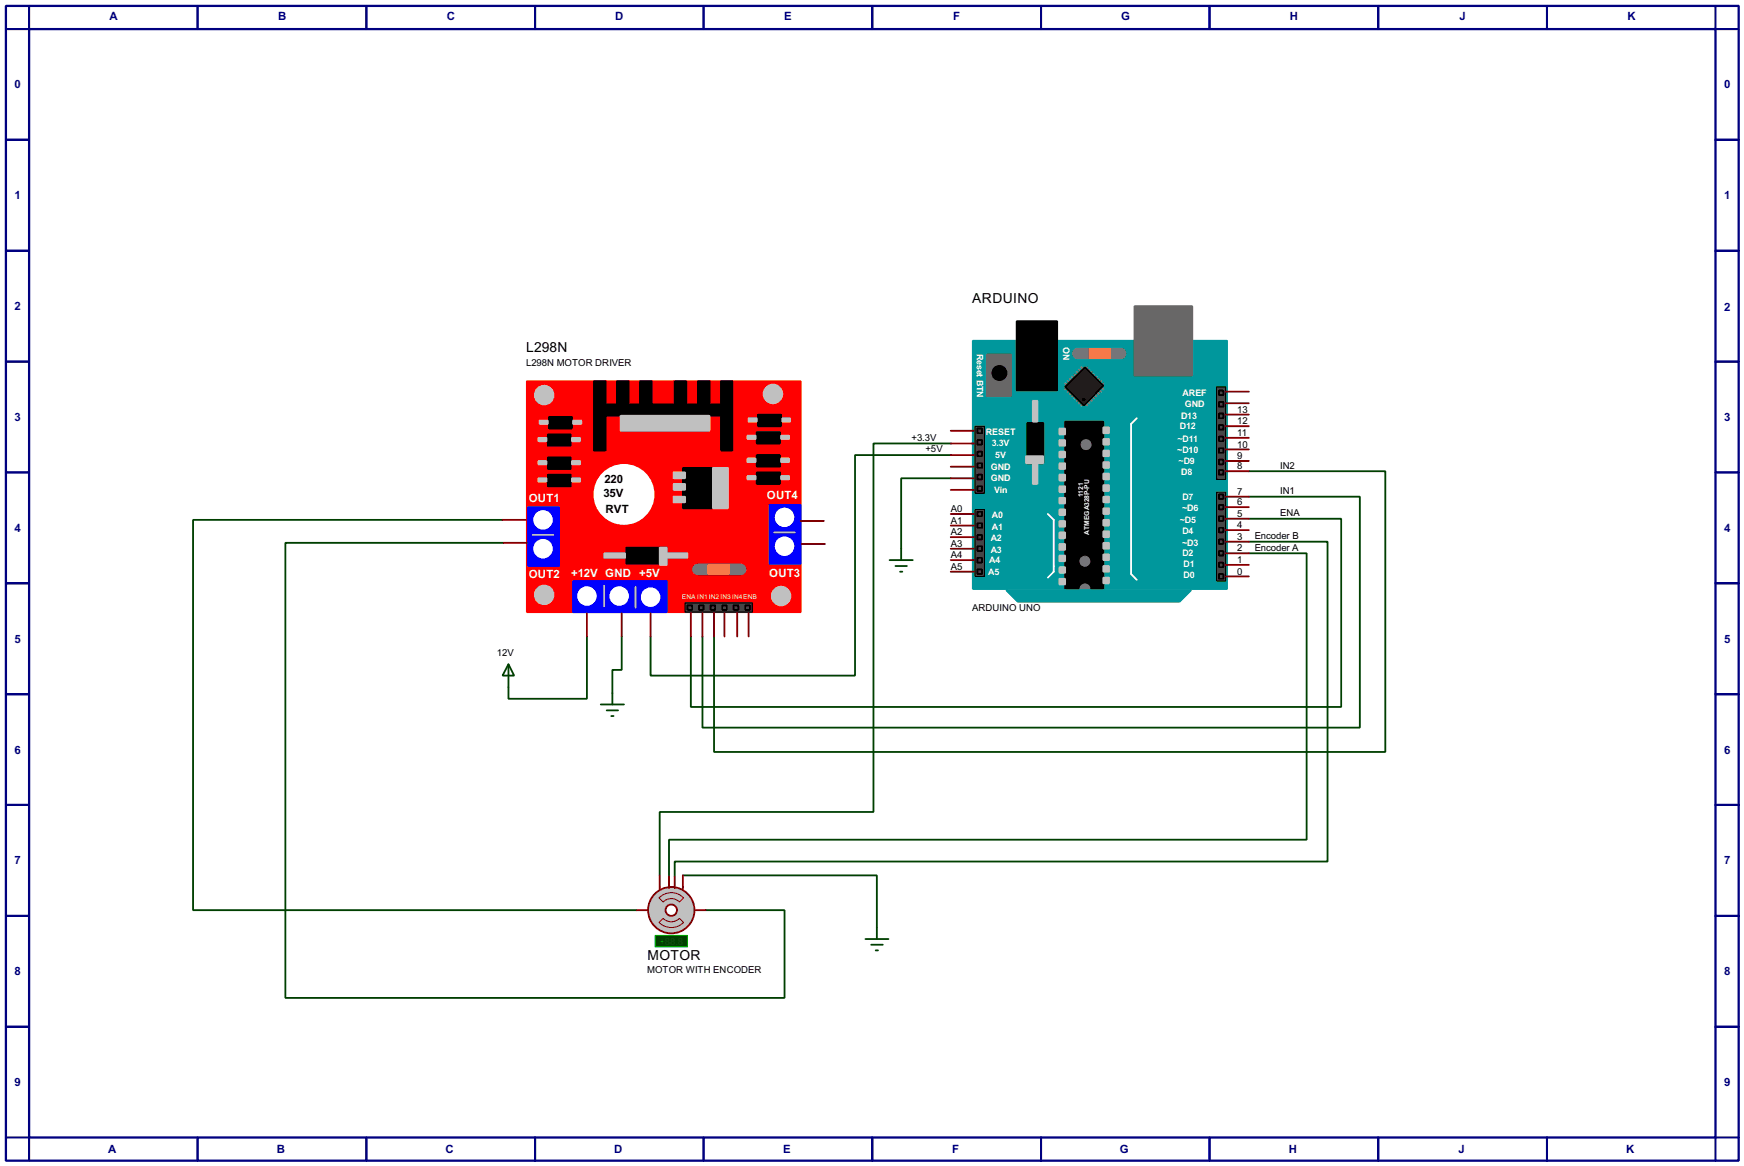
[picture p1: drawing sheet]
<svg xmlns="http://www.w3.org/2000/svg" width="383mm" height="256mm" viewBox="0 0 383 256" stroke-linecap="round" stroke-linejoin="round" font-family="sans-serif">
<path d="M1.3 1.3h381v254h-381zM6.4 6.4h370.8v243.8h-370.8z" fill="none" stroke="#000080" stroke-width=".5"/>
<g fill="none" stroke="#000080" stroke-width=".45">
<path d="M6.4 1.3v5.1h-5.1M43.5 1.3v5.1M80.6 1.3v5.1M117.7 1.3v5.1M154.7 1.3v5.1M191.8 1.3v5.1M228.9 1.3v5.1M266 1.3v5.1M303.1 1.3v5.1M340.2 1.3v5.1M377.2 1.3v5.1h5.1M1.3 30.8h5.1"/>
<path d="M377.2 30.8h5.1M1.3 55.2h5.1M377.2 55.2h5.1M1.3 79.6h5.1M377.2 79.6h5.1M1.3 103.9h5.1M377.2 103.9h5.1M1.3 128.3h5.1M377.2 128.3h5.1M1.3 152.7h5.1M377.2 152.7h5.1M1.3 177.1h5.1"/>
<path d="M377.2 177.1h5.1M1.3 201.5h5.1M377.2 201.5h5.1M1.3 225.9h5.1M377.2 225.9h5.1M1.3 250.2h5.1v5.1M43.5 250.2v5.1M80.6 250.2v5.1M117.7 250.2v5.1M154.7 250.2v5.1M191.8 250.2v5.1M228.9 250.2v5.1"/>
<path d="M266 250.2v5.1M303.1 250.2v5.1M340.2 250.2v5.1M382.3 250.2h-5.1v5.1"/>
</g>
<g fill="none" stroke="#004000" stroke-width=".4">
<path d="M209.1 97.6h-17v81h-47v14M110.5 114.4h-68v85.8h97.5M110.8 119.4h-48v100.1h109.7v-19.3h-17.3M209.1 100.1h-21.1v48.5h-44.9v-8.6M209.1 105.2h-10.9v18M274.6 114.1h20.3v41.4h-143v-15.5M274.6 109.3h24.4v50.8h-144.5v-20.1M274.6 103.7h30v61.7h-147.6v-25.4M274.6 119.2h17.3v70.3h-143.5v3.3M195.6 123.2h5.1M196.9 124.5h2.5M197.9 125.8h.5"/>
<path d="M274.6 121.7h12.7v63h-140.2v8.1M129.1 140v13.7h-17.3v-2.5M132.1 155h5.1M133.4 156.3h2.5M134.4 157.5h.5M136.7 140v7.4h-2v7.6M150.2 192.6h42.6v11.4"/>
</g>
<path d="M115.9 83.9h60.2v50.8h-60.2z" fill="#f00" stroke="#f00" stroke-width=".4"/>
<g fill="#000" stroke="#000" stroke-width=".4">
<path d="M120.5 95.6h5v2.5h-5zM120.7 91.7h5.1v2.6h-5.1zM130.6 83.9h2.6v15.2h-2.6zM133.2 89h25.4v2.5h-25.4zM135.7 83.9h2.5v5.1h-2.5zM140.8 83.9h2.5v5.1h-2.5zM148.4 83.9h2.5v5.1h-2.5zM153.5 83.9h2.5v5.1h-2.5zM158.6 83.9h2.5v15.2h-2.5zM166.4 95.1h5.1v2.5h-5.1zM166.7 91.2h5.1v2.6h-5.1zM120.5 100.6h5v2.6h-5z"/>
<path d="M120.5 104.4h5v2.6h-5zM150.2 102.9h6.3v8.9h-6.3zM166.4 100.1h5.1v2.6h-5.1zM166.4 103.9h5.1v2.6h-5.1zM137.7 120.5h8.9v3.5h-8.9z"/>
</g>
<g fill="#c0c0c0" stroke="#c0c0c0" stroke-width=".4">
<path d="M172 92h1.8v.8h-1.8z"/>
<path d="M164.6 92h1.8v.8h-1.8z"/>
<path d="M171.8 95.8h1.7v.8h-1.7z"/>
<path d="M164.4 95.8h1.8v.8h-1.8z"/>
<path d="M171.8 100.9h1.7v.8h-1.7z"/>
<path d="M164.4 100.9h1.8v.8h-1.8z"/>
<path d="M171.8 104.7h1.7v.8h-1.7z"/>
<path d="M164.4 104.7h1.8v.8h-1.8z"/>
<path d="M136.5 91.5h19.5v3.3h-19.5z"/>
<path d="M126 92.5h1.8v.8h-1.8z"/>
<path d="M118.7 92.5h1.8v.8h-1.8z"/>
<path d="M125.8 96.3h1.8v.8h-1.8z"/>
<path d="M118.4 96.3h1.8v.8h-1.8z"/>
<path d="M125.8 101.4h1.8v.8h-1.8z"/>
<path d="M118.4 101.4h1.8v.8h-1.8z"/>
<path d="M125.8 105.2h1.8v.8h-1.8z"/>
<path d="M118.4 105.2h1.8v.8h-1.8z"/>
<path d="M148.1 103.9h2.6v1.3h-2.6z"/>
<path d="M148.1 106.5h2.6v1.3h-2.6z"/>
<path d="M148.1 109.3h2.6v1.2h-2.6z"/>
<path d="M156.8 102.9h3.3v8.9h-3.3z"/>
<path d="M145.1 120.5h1.5v3.8h-1.5z"/>
<path d="M132.9 121.7h4.6v1h-4.6z"/>
<path d="M146.6 121.7h4.6v1h-4.6z"/>
</g>
<path d="M153.5 125.3h9.4" fill="none" stroke="#757575" stroke-width="2.6"/>
<path d="M155.8 124.3h4.5v2h-4.5z" fill="#ff8000" stroke="#ff8000" stroke-width=".4"/>
<g fill="#00f" stroke="#00f" stroke-width=".4">
<path d="M169.2 111.1h6.9v12.9h-6.9z"/>
<path d="M116.1 111.6h6.9v12.9h-6.9z"/>
<path d="M126 127.8h20.6v6.9h-20.6z"/>
</g>
<g fill="#fff" stroke="#fff" stroke-width=".4">
<circle cx="172.5" cy="113.8" r="1.95"/>
<circle cx="172.5" cy="120.2" r="1.95"/>
<circle cx="119.4" cy="114.4" r="1.95"/>
<circle cx="119.4" cy="120.7" r="1.95"/>
<circle cx="136.1" cy="131.1" r="1.95"/>
<circle cx="129" cy="131.1" r="1.95"/>
<circle cx="143" cy="131.4" r="1.95"/>
<circle cx="137.2" cy="108.8" r="6.5"/>
</g>
<path d="M117.1 117.7h4.6M170.2 117.1h4.6M132.9 128.8v4.6M139.8 129.1v4.6" fill="none" stroke="#c0c0c0" stroke-width=".4"/>
<g fill="#c0c0c0" stroke="#c0c0c0" stroke-width=".4">
<circle cx="169.9" cy="86.7" r="2.05"/>
<circle cx="119.6" cy="86.9" r="2.05"/>
<circle cx="119.6" cy="130.9" r="2.05"/>
<circle cx="171.7" cy="131.1" r="2.05"/>
</g>
<path d="M150.7 132.6h14.7v2.1h-14.7z" fill="#464646" stroke="#000" stroke-width=".25"/>
<g fill="#464646" stroke="#000" stroke-width=".4">
<path d="M163.9 133.2h1v1h-1z"/>
<path d="M161.3 133.2h1.1v1h-1.1z"/>
<path d="M158.8 133.2h1v1h-1z"/>
<path d="M156.3 133.2h1v1h-1z"/>
<path d="M153.7 133.2h1v1h-1z"/>
<path d="M151.2 133.2h1v1h-1z"/>
</g>
<g fill="none" stroke="#800000" stroke-width=".4">
<path d="M110.5 114.4h5.1M110.8 119.4h5.1M176.1 114.6h5.1M176.3 119.7h5.1M129.1 134.9v5.1M136.7 134.9v5.1M143.1 134.9v5.1M151.9 134.9v5.1M154.5 134.9v5.1M157 134.9v5.1M159.3 134.9v5.1M162.1 134.9v5.1"/>
<path d="M164.6 134.9v5.1"/>
</g>
<path d="M111.8 146.1l1.3 2.5h-2.6zM111.8 146.1v5.1" fill="none" stroke="#004000" stroke-width=".4"/>
<path d="M213.9 75h55.9v54.6h-55.9z" fill="#00979c" stroke="#00979c" stroke-width=".4"/>
<g fill="#686767" stroke="#686767" stroke-width=".4">
<path d="M249.5 67.4h12.7v15.2h-12.7z"/>
<path d="M217 78h5.3v9.2h-5.3z"/>
</g>
<path d="M223.6 70.7h8.9v15.2h-8.9zM225.9 93h3.5v8.9h-3.5zM234.2 92.8h8.4v36.8h-8.4z" fill="#000" stroke="#000" stroke-width=".4"/>
<path d="M250 92l-1.3 1.3v33l1.3 1.3M230.4 113.1l1.3 1.3v11.4l-1.3 1.3" fill="none" stroke="#fff" stroke-width=".4"/>
<g fill="#c0c0c0" stroke="#c0c0c0" stroke-width=".4">
<path d="M242.6 94h1.3v1.3h-1.3z"/>
<path d="M242.6 96.6h1.3v1.2h-1.3z"/>
<path d="M242.6 99.1h1.3v1.3h-1.3z"/>
<path d="M242.6 101.7h1.3v1.2h-1.3z"/>
<path d="M242.6 104.2h1.3v1.3h-1.3z"/>
<path d="M242.6 106.7h1.3v1.3h-1.3z"/>
<path d="M242.6 109.3h1.3v1.2h-1.3z"/>
<path d="M242.6 111.8h1.3v1.3h-1.3z"/>
<path d="M242.6 114.4h1.3v1.2h-1.3z"/>
<path d="M242.6 116.9h1.3v1.3h-1.3z"/>
<path d="M242.6 119.4h1.3v1.3h-1.3z"/>
<path d="M242.6 122h1.3v1.2h-1.3z"/>
<path d="M242.6 124.5h1.3v1.3h-1.3z"/>
<path d="M242.6 127.1h1.3v1.2h-1.3z"/>
<path d="M233 94.3h1.2v1.3h-1.2z"/>
<path d="M233 96.8h1.2v1.3h-1.2z"/>
<path d="M233 99.4h1.2v1.2h-1.2z"/>
<path d="M233 101.9h1.2v1.3h-1.2z"/>
<path d="M233 104.4h1.2v1.3h-1.2z"/>
<path d="M233 107h1.2v1.3h-1.2z"/>
<path d="M233 109.5h1.2v1.3h-1.2z"/>
<path d="M233 112.1h1.2v1.2h-1.2z"/>
<path d="M233 114.6h1.2v1.3h-1.2z"/>
<path d="M233 117.1h1.2v1.3h-1.2z"/>
<path d="M233 119.7h1.2v1.3h-1.2z"/>
<path d="M233 122.2h1.2v1.3h-1.2z"/>
<path d="M233 124.8h1.2v1.2h-1.2z"/>
<path d="M233 127.3h1.2v1.3h-1.2z"/>
<path d="M225.6 100.4h3.8v1.5h-3.8z"/>
<path d="M227.1 88.2h1v4.6h-1z"/>
<path d="M227.1 101.9h1v4.6h-1z"/>
</g>
<circle cx="219.7" cy="82.1" r="1.55" fill="#000" stroke="#000" stroke-width=".4"/>
<path d="M237 77.8h9.4" fill="none" stroke="#757575" stroke-width="2.6"/>
<path d="M239.6 76.8h4.5v2h-4.5z" fill="#ff8000" stroke="#ff8000" stroke-width=".4"/>
<g fill="none" stroke="#808080" stroke-width=".45">
<path d="M234.2 84.4l.6 .5M234.8 83.9l.5 .5M234.8 85.1l-.6 .6M235.3 83.4l.5 .5M235.3 85.7l-.5 .5M235.8 82.9l.5 .5M235.8 86.2l-.5 .5M236.3 82.4l.5 .5M236.3 86.7l-.5 .5M236.8 81.8l.5 .6M236.8 87.2l-.5 .5M237.3 81.3l.5 .5"/>
<path d="M237.3 87.7l-.5 .5M237.8 80.8l.5 .5M237.8 88.2l-.5 .5M238.3 88.7l-.5 .5M238.6 88.7l.5 .5M239.1 88.2l.5 .5M239.1 80.8l-.5 .5M239.6 87.7l.5 .5M239.6 81.3l-.5 .5M240.1 87.2l.5 .5M240.1 81.8l-.5 .6M240.6 86.7l.5 .5"/>
<path d="M240.6 82.4l-.5 .5M241.1 86.2l.5 .5M241.1 82.9l-.5 .5M241.6 85.7l.5 .5M241.6 83.4l-.5 .5M242.1 85.1l.5 .6M242.1 83.9l-.5 .5M242.6 84.4l-.5 .5"/>
</g>
<path d="M234.2 85.1l4.4-4.3 4 4.1-4.3 4.3z" fill-rule="evenodd" fill="#2c2c2c" stroke="#000" stroke-width=".4"/>
<circle cx="238.3" cy="87.9" r=".3" fill="#000" stroke="#000" stroke-width=".22"/>
<path d="M267.5 85.1h2v20.4h-2z" fill="#464646" stroke="#000" stroke-width=".25"/>
<circle cx="238.5" cy="123.5" r="1.1" fill="#757575" stroke="#757575" stroke-width=".22"/>
<g fill="#464646" stroke="#000" stroke-width=".4">
<path d="M268 85.9h1v1h-1z"/>
<path d="M268 91h1v1h-1z"/>
<path d="M268 93.5h1v1h-1z"/>
<path d="M268 96.1h1v1h-1z"/>
<path d="M268 98.6h1v1h-1z"/>
<path d="M268 101.1h1v1.1h-1z"/>
<path d="M268 88.4h1v1.1h-1z"/>
<path d="M268 103.4h1v1h-1z"/>
</g>
<g fill="#757575" stroke="#757575" stroke-width=".22">
<circle cx="238.8" cy="97.8" r="1.1"/>
<circle cx="238.5" cy="129.6" r="1.1"/>
</g>
<path d="M221.3 129.8h40.6l-2.5 2.6h-35.6z" fill-rule="evenodd" fill="#00979c" stroke="#00979c" stroke-width=".4"/>
<g fill="#464646" stroke="#000" stroke-width=".25">
<path d="M214.4 93.8h2.1v14.7h-2.1z"/>
<path d="M267.5 108.3h2v19.5h-2z"/>
<path d="M214.4 112.1h2.1v14.7h-2.1z"/>
</g>
<g fill="#464646" stroke="#000" stroke-width=".4">
<path d="M214.9 96.8h1.1v1h-1.1z"/>
<path d="M214.9 101.9h1.1v1h-1.1z"/>
<path d="M214.9 107h1.1v1h-1.1z"/>
<path d="M214.9 104.4h1.1v1.1h-1.1z"/>
<path d="M214.9 99.4h1.1v1h-1.1z"/>
<path d="M214.9 94.3h1.1v1h-1.1z"/>
<path d="M268 108.8h1v1h-1z"/>
<path d="M268 111.1h1v1h-1z"/>
<path d="M268 113.6h1v1h-1z"/>
<path d="M268 116.1h1v1h-1z"/>
<path d="M268 118.7h1v1h-1z"/>
<path d="M268 121.2h1v1h-1z"/>
<path d="M268 123.8h1v1h-1z"/>
<path d="M268 126.3h1v1h-1z"/>
<path d="M214.9 112.6h1.1v1h-1.1z"/>
<path d="M214.9 115.1h1.1v1h-1.1z"/>
<path d="M214.9 117.7h1.1v1h-1.1z"/>
<path d="M214.9 120.2h1.1v1h-1.1z"/>
<path d="M214.9 122.7h1.1v1.1h-1.1z"/>
<path d="M214.9 125.3h1.1v1h-1.1z"/>
</g>
<g fill="none" stroke="#800000" stroke-width=".4">
<path d="M209.1 94.8h5.1M209.1 97.6h5.1M269.5 98.9h5.1M269.5 96.3h5.1M269.5 93.8h5.1M269.5 91.2h5.1M269.5 86.2h5.1M269.5 88.7h5.1M209.1 118.2h5.1M209.1 115.6h5.1M209.1 113.1h5.1M209.1 100.1h5.1"/>
<path d="M209.1 105.2h5.1M209.1 107.8h5.1M209.1 102.7h5.1M269.5 119.2h5.1M269.5 116.6h5.1M269.5 114.1h5.1M269.5 111.6h5.1M269.5 109.3h5.1M269.5 103.7h5.1M269.5 101.4h5.1M209.1 125.8h5.1M209.1 123.2h5.1"/>
<path d="M209.1 120.7h5.1M269.5 126.8h5.1M269.5 124.3h5.1M269.5 121.7h5.1"/>
</g>
<path d="M144.1 205.8h7.1v2.5h-7.1z" fill="#004000" stroke="#0f0" stroke-width=".22"/>
<circle cx="147.6" cy="200.2" r="5.1" fill="#c0c0c0" stroke="#800000" stroke-width=".4"/>
<path d="M144.9 197.5a3.7 3.7 0 0 1 5.4 0l-.9 .9a2.54 2.54 0 0 0-3.6 0zM144.9 202.9l.9-.9a2.54 2.54 0 0 0 3.6 0l.9 .9a3.8 3.8 0 0 1-5.4 0z" fill="none" stroke="#800000" stroke-width=".22"/>
<circle cx="147.6" cy="200.2" r="1.25" fill="#feffff" stroke="#800000" stroke-width=".4"/>
<path d="M145.1 192.6v3M147.1 192.8v2.6M148.4 192.8v2.6M150.2 192.6v3M140 200.2h2.5M152.7 200.2h2.5" fill="none" stroke="#800000" stroke-width=".4"/>
<path d="M190.3 206.6h5.1M191.6 207.8h2.5M192.6 209.1h.5M192.8 204v2.6" fill="none" stroke="#004000" stroke-width=".4"/>
<g font-size="3.4">
<text x="213.8" y="66.6">ARDUINO</text>
<text x="115.7" y="77.5">L298N</text>
<text x="142.4" y="211.2">MOTOR</text>
</g>
<g font-size="2.8" fill="#000080">
<text x="24" y="4.5">A</text>
<text x="61.1" y="4.5">B</text>
<text x="98.2" y="4.5">C</text>
<text x="135.3" y="4.5">D</text>
<text x="172.4" y="4.5">E</text>
<text x="209.6" y="4.5">F</text>
<text x="246.5" y="4.5">G</text>
<text x="283.6" y="4.5">H</text>
<text x="320.9" y="4.5">J</text>
<text x="357.8" y="4.5">K</text>
<text x="3.2" y="19.4">0</text>
<text x="379.1" y="19.4">0</text>
<text x="3.2" y="43.8">1</text>
<text x="379.1" y="43.8">1</text>
<text x="3.2" y="68.2">2</text>
<text x="379.1" y="68.4">2</text>
<text x="3.2" y="92.6">3</text>
<text x="379.1" y="92.6">3</text>
<text x="3.2" y="117">4</text>
<text x="379.1" y="117">4</text>
<text x="3.2" y="141.4">5</text>
<text x="379.1" y="141.4">5</text>
<text x="3.2" y="165.8">6</text>
<text x="379.1" y="165.8">6</text>
<text x="3.2" y="190.1">7</text>
<text x="379.1" y="190.1">7</text>
<text x="3.2" y="214.5">8</text>
<text x="379.1" y="214.5">8</text>
<text x="3.2" y="238.9">9</text>
<text x="379.1" y="238.9">9</text>
<text x="23.8" y="253.6">A</text>
<text x="60.9" y="253.6">B</text>
<text x="98" y="253.6">C</text>
<text x="135" y="253.6">D</text>
<text x="172.2" y="253.6">E</text>
<text x="209.3" y="253.6">F</text>
<text x="246.2" y="253.6">G</text>
<text x="283.4" y="253.6">H</text>
<text x="320.7" y="253.6">J</text>
<text x="357.5" y="253.6">K</text>
</g>
<g font-size="2.8">
<text x="132.9" y="106.3">220</text>
<text x="132.7" y="109.4">35V</text>
<text x="133.1" y="112.9">RVT</text>
</g>
<g font-size="2.8" fill="#fff">
<text x="116.3" y="110.4">OUT1</text>
<text x="168.6" y="109.9">OUT4</text>
<text x="116.3" y="127.1">OUT2</text>
<text x="125.6" y="126.9">+12V GND +5V</text>
<text x="169.1" y="126.9">OUT3</text>
</g>
<g font-size="2.4">
<text x="115.7" y="80.4">L298N MOTOR DRIVER</text>
<text x="272.1" y="95.9">11</text>
<text x="272.1" y="93.4">12</text>
<text x="272.1" y="90.8">13</text>
<text x="200.5" y="97">+3.3V</text>
<text x="203.5" y="99.5">+5V</text>
<text x="272.1" y="101">9</text>
<text x="272.1" y="98.5">10</text>
<text x="272.1" y="103.3">8</text>
<text x="281.5" y="103.1">IN2</text>
<text x="209.1" y="112.7">A0</text>
<text x="272.1" y="113.7">5</text>
<text x="272.1" y="111.2">6</text>
<text x="272.1" y="108.9">7</text>
<text x="281.5" y="113.5">ENA</text>
<text x="281.5" y="108.7">IN1</text>
<text x="209.1" y="117.8">A2</text>
<text x="209.1" y="115.2">A1</text>
<text x="272.1" y="118.8">3</text>
<text x="272.1" y="116.2">4</text>
<text x="275.9" y="118.6">Encoder B</text>
<text x="209.1" y="125.4">A5</text>
<text x="209.1" y="122.8">A4</text>
<text x="209.1" y="120.3">A3</text>
<text x="272.1" y="123.9">1</text>
<text x="272.1" y="121.3">2</text>
<text x="275.9" y="121.1">Encoder A</text>
<text x="272.1" y="126.4">0</text>
<text x="213.7" y="134.5">ARDUINO UNO</text>
<text x="109.3" y="144.3">12V</text>
<text x="142.3" y="214.1">MOTOR WITH ENCODER</text>
</g>
<text font-size="2.4" fill="#008000" x="145" y="207.8">+88.8</text>
<g font-size="2.2" fill="#fff">
<text x="214.8" y="77.8" transform="rotate(90 214.8 77.8)">Reset BTN</text>
<text x="233.8" y="76.3" transform="rotate(90 233.8 76.3)">ON</text>
<text x="260" y="87.1">AREF</text>
<text x="260.5" y="89.6">GND</text>
<text x="216.8" y="95.7">RESET</text>
<text x="259.4" y="94.4">D12</text>
<text x="259.7" y="92.1">D13</text>
<text x="218.1" y="98.2">3.3V</text>
<text x="218.9" y="100.8">5V</text>
<text x="258.9" y="99.8">~D10</text>
<text x="258.9" y="97.2">~D11</text>
<text x="217.9" y="105.9">GND</text>
<text x="217.9" y="103.3">GND</text>
<text x="259.2" y="102.1">~D9</text>
<text x="259.7" y="104.6">D8</text>
<text x="218.1" y="114">A0</text>
<text x="218.6" y="108.4">Vin</text>
<text x="259.9" y="112.5">~D6</text>
<text x="260" y="109.9">D7</text>
<text x="217.8" y="119.1">A2</text>
<text x="218.1" y="116.5">A1</text>
<text x="259.4" y="115">~D5</text>
<text x="260" y="117.5">D4</text>
<text x="217.5" y="123.9">A4</text>
<text x="217.8" y="121.6">A3</text>
<text x="259.9" y="120.1">~D3</text>
<text x="260" y="122.4">D2</text>
<text x="260.2" y="124.7">D1</text>
<text x="217.3" y="126.4">A5</text>
<text x="260.2" y="127.2">D0</text>
</g>
<g font-size="1.7" fill="#fff">
<text x="238.2" y="109.3" transform="rotate(-90 238.2 109.3)">1121</text>
<text x="239.5" y="117.6" transform="rotate(-90 239.5 117.6)">ATMEGA328P-PU</text>
</g>
<text font-size="1.6" fill="#fff" x="149.9" y="131.9">ENA IN1 IN2 IN3 IN4ENB</text>
</svg>
